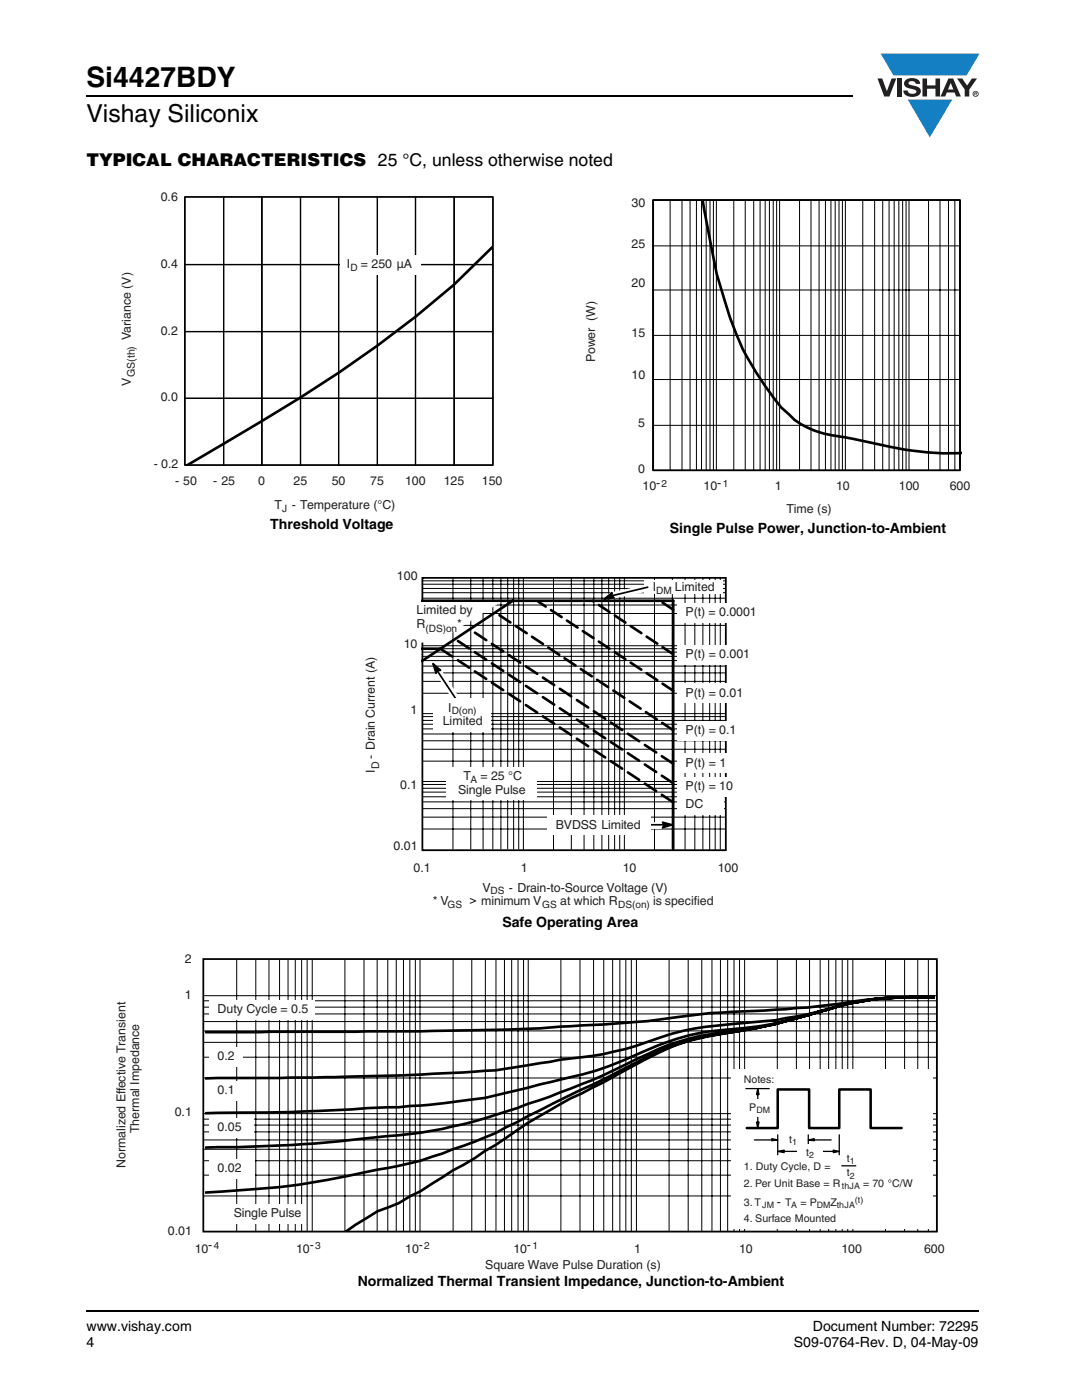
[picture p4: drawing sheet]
<svg xmlns="http://www.w3.org/2000/svg" width="216mm" height="279mm" viewBox="0 0 216 279" stroke-linecap="round" stroke-linejoin="round" font-family="sans-serif">
<path d="M17.1 18.9h.2v.3h-.2zM17.1 261.5h.2v.4h-.2z" fill="#000"/>
<path d="M17.3 19.1h152.9M17.3 261.7h178.1" fill="none" stroke="#000" stroke-width=".36"/>
<path d="M175.1 10.7h20.4v16.7h-20.4z" fill="#fff"/>
<g fill="#147fc3">
<path d="M175.7 10.7h19.7l-2.5 4.4h-3.8h-10.8z"/>
<path d="M181.1 19.9h8.9l-4.5 7.5z"/>
</g>
<g fill="#231f20">
<path d="M175.1 15.7h.9l1 2.5 .9-2.5h.9l-1.3 3.6h-1.1z"/>
<path d="M179 15.7h.9v3.6h-.9z"/>
<path d="M180.7 16a2.1 2.1 0 0 1 2.8 .3l.1 .4h-.9a.79 .79 0 0 0-.7-.5 .79 .79 0 0 0-.7 .4l.2 .3 1 .2a1.08 1.08 0 0 1 1.2 1.1 1.08 1.08 0 0 1-1.1 1.1 1.73 1.73 0 0 1-2.4-1.2h.9a.96 .96 0 0 0 .8 .6 .96 .96 0 0 0 1-.4 1.31 1.31 0 0 0-1.3-.6 1.03 1.03 0 0 1-1-.6 1.03 1.03 0 0 1 .1-1.1z"/>
<path d="M184.1 15.7h.9v1.3h1.7v-1.3h.9v3.6h-.9v-1.6h-1.7v1.6h-.9z"/>
<path d="M191 15.7h1l1 1.4 .9-1.4h1.1l-1.6 2.2v1.4h-.9v-1.4z"/>
<path d="M189.7 16.5l.5 1.4h-1zM189.2 15.7l-1.5 3.6h.9l.3-.8h1.6l.3 .8h.9l-1.5-3.6z"/>
<path d="M194.2 18.7a.46 .46 0 0 1 .9 0 .46 .46 0 0 1-.9 0zM194.1 18.7a.6 .6 0 0 0 1.2 0 .6 .6 0 0 0-1.2 0z"/>
<path d="M194.6 18.5h.2v.2h-.2zM194.4 18.4v.7h.2v-.3l.3 .3-.1-.3 .1-.2v-.2z"/>
</g>
<path d="M24 38h76.3v64.6h-76.3z" fill="#fff"/>
<g fill="none" stroke="#000" stroke-width=".2">
<path d="M44.6 39.4l.1 53.4zM44.6 39.4v53.4M52.2 39.4l.1 53.4zM52.3 39.4v53.4M59.9 39.4l.1 53.4zM60 39.4v53.4M67.5 39.4l.1 53.4zM67.6 39.4v53.4M75.2 39.4l.1 53.4zM75.3 39.4v53.4M82.9 39.4l.1 53.4zM82.9 39.4v53.4"/>
<path d="M90.6 39.4l.1 53.4zM90.6 39.4v53.4M37 52.8l61.4 .1zM37 52.8h61.4M37 79.4l61.4 .1zM37 66.1l61.4 .1zM37 79.5h61.4M37 66.2h61.4"/>
</g>
<path d="M98.3 49.3l-7.7 7.5a251.5 251.5 0 0 1-38.3 27.2l-15 8.9" fill="none" stroke="#000" stroke-width=".53"/>
<path d="M36.9 39.3h61.5v53.5h-61.5z" fill="none" stroke="#000" stroke-width=".35"/>
<g fill="#fff">
<path d="M68 51h16v3.8h-16z"/>
<path d="M116.6 39.2h77v63.8h-77z"/>
</g>
<path d="M140.2 40l2.8 14.7a87.7 87.7 0 0 0 5.2 14.9 71.1 71.1 0 0 0 7.7 11.7l1.5 1.4a14.9 14.9 0 0 0 7.9 4l4.2 .7a101.6 101.6 0 0 0 18.8 3.1l3.5-.1" fill="none" stroke="#000" stroke-width=".53"/>
<g fill="none" stroke="#000" stroke-width=".2">
<path d="M130.2 39.9h61.3v54h-61.3zM130.3 39.9h61.2v54M133.7 39.9v54M136.1 39.9v54M137.7 39.9v54M139 39.9v54M140 39.9v54M140.9 39.9v54M141.7 39.9v54M142.4 39.9v54M142.9 39.9v54M146.4 39.9v54"/>
<path d="M148.7 39.9v54M150.4 39.9v54M151.7 39.9v54M152.7 39.9v54M153.5 39.9v54M154.3 39.9v54M155 39.9v54M155.6 39.9v54M159.5 39.9v54M161.8 39.9v54M163.4 39.9v54M164.7 39.9v54"/>
<path d="M165.8 39.9v54M166.7 39.9v54M167.4 39.9v54M168.1 39.9v54M168.7 39.9v54M172.2 39.9v54M174.5 39.9v54M176.1 39.9v54M177.4 39.9v54M178.4 39.9v54M179.4 39.9v54M180.1 39.9v54"/>
<path d="M180.8 39.9v54M181.4 39.9v54M185.3 39.9v54M187.6 39.9v54M189.3 39.9v54M190.5 39.9v54M130.3 57.9h61.2M130.3 49.1h61.2M130.3 66.9h61.2M130.3 75.7h61.2M130.3 84.9h61.2"/>
</g>
<path d="M130.3 39.9h61.2v54h-61.2z" fill="none" stroke="#000" stroke-width=".35"/>
<path d="M72.7 113.5h81.1v68.2h-81.1z" fill="#fff"/>
<path d="M84.3 115.3h60.5v54.4h-60.5z" fill="none" stroke="#000" stroke-width=".35"/>
<path d="M134.3 137.8l-26.9-17.7M134.3 130.6l-16.1-10.7M134.3 121.7l-2.5-1.7" fill="none" stroke="#000" stroke-width=".53" stroke-dasharray="2.5 1.3"/>
<path d="M134.3 145.7l-35.5-23.5" fill="none" stroke="#000" stroke-width=".53" stroke-dasharray="2.6 1.3"/>
<path d="M134.3 156.3l-43.4-28.7M134.3 152.4l-40.4-26.7M134.3 160.1l-46.5-30.7" fill="none" stroke="#000" stroke-width=".53" stroke-dasharray="2.7 1.4"/>
<path d="M84.2 119.9h50.1v49.5M102.3 119.9l-18.1 12M84.2 129.5h3.6" fill="none" stroke="#000" stroke-width=".53"/>
<g fill="none" stroke="#000" stroke-width=".2">
<path d="M84.3 115.9h60.4M84.3 116.6h60.4M84.3 117.4h60.4M84.3 118.3h60.4M84.3 119.4h60.4M90.4 115.3v54.1M93.9 115.3v54.1M96.4 115.3v54.1M98.3 115.3v54.1M99.9 115.3v54.1M101.3 115.3v54.1M102.5 115.3v54.1"/>
<path d="M103.5 115.3v54.1M104.4 115.3v54.2M110.4 115.3v54.2M114 115.3v54.2M116.5 115.3v54.2M118.5 115.3v54.2M120.1 115.3v54.2M121.5 115.3v54.2M122.6 115.3v54.2M123.7 115.3v54.2M124.6 115.3v54.2M130.6 115.3v54.2"/>
<path d="M134.2 115.3v54.2M136.7 115.3v54.2M138.6 115.3v54.2M140.3 115.3v54.2M141.6 115.3v54.2M142.7 115.3v54.2M143.7 115.3v54.2M84.3 120.7h60.4M84.3 122.4h60.4M84.3 124.8h60.4M84.3 128.9h60.4M84.3 129.5h60.4"/>
<path d="M84.3 130.1h60.4M84.3 131h60.4M84.3 131.8h60.4M84.3 132.9h60.4M84.3 134.3h60.4M84.3 136h60.4M84.3 138.4h60.4M84.3 143h60.4M84.3 143.8h60.4M84.3 144.5h60.4M84.3 145.5h60.4M84.3 146.5h60.4"/>
<path d="M84.3 147.8h60.4M84.3 149.5h60.4M84.3 151.9h60.4M84.3 156h60.4M84.3 156.6h60.4M84.3 157.3h60.4M84.3 158.1h60.4M84.3 159h60.4M84.3 142.4h60.4M84.3 160h60.4M84.3 161.4h60.4M84.3 163.1h60.4"/>
<path d="M84.3 165.4h60.4"/>
</g>
<g fill="#fff">
<path d="M89.1 153.2h18v6.5h-18z"/>
<path d="M135.1 155.1h16v3.8h-16z"/>
<path d="M135.1 158.7h9.2v3.8h-9.2z"/>
</g>
<path d="M87.8 134.5l3.6 5.5" fill="none" stroke="#fff" stroke-width="1.4"/>
<path d="M86.4 132.4l1.5 1.4-.7 .1-.2 .5zM87.2 133.9l4.4 6.5" fill="none" stroke="#000" stroke-width=".34"/>
<path d="M86.4 132.4l1.5 1.4-.7 .1-.2 .5z" fill="#000"/>
<path d="M128.6 115.8h15.5v2.8h-15.5z" fill="#fff"/>
<path d="M128.9 117.4l-6.9 1.5" fill="none" stroke="#fff" stroke-width="1.4"/>
<path d="M120.5 119.6l1.6-1.3-.1 .6 .6 .4zM129.2 117.2l-7.4 1.8" fill="none" stroke="#000" stroke-width=".34"/>
<path d="M120.5 119.6l1.6-1.3-.1 .6 .6 .4z" fill="#000"/>
<path d="M86.6 139.5h11.4v6.6h-11.4z" fill="#fff"/>
<path d="M82.3 120.2h17.7l-13 8h-4.7z" fill-rule="evenodd" fill="#fff"/>
<path d="M125 164.8h6.7" fill="none" stroke="#fff" stroke-width="1.4"/>
<path d="M124.7 164.6h7.8M132.2 164.1l2 .5-2 .6 .3-.5z" fill="none" stroke="#000" stroke-width=".34"/>
<path d="M132.2 164.1l2 .5-2 .6 .3-.5z" fill="#000"/>
<g fill="#fff">
<path d="M109.2 162.8h20.7v3.8h-20.7z"/>
<path d="M135.1 150.5h16v3.8h-16z"/>
<path d="M135.1 143.9h16v3.9h-16z"/>
<path d="M135.1 136.5h16v3.8h-16z"/>
<path d="M135.1 128.9h18.7v3.8h-18.7z"/>
<path d="M135.1 120.4h18.7v3.8h-18.7z"/>
<path d="M22.9 190.1h165.6v63.8h-165.6z"/>
</g>
<g fill="none" stroke="#000" stroke-width=".2">
<path d="M40.7 198.7h146.2M40.7 199.7h146.2M47.2 191.6v54.2M51 191.6v54.2M53.7 191.6v54.2M55.8 191.6v54.2M57.5 191.6v54.2M58.9 191.6v54.2M60.2 191.6v54.2M61.3 191.6v54.2M62.3 191.6v54.2M68.8 191.6v54.2"/>
<path d="M72.6 191.6v54.2M75.3 191.6v54.2M77.4 191.6v54.2M79.1 191.6v54.2M80.5 191.6v54.2M81.8 191.6v54.2M82.9 191.6v54.2M83.8 191.6v54.2M90.4 191.6v54.2M94.1 191.6v54.2M96.8 191.6v54.2M99 191.6v54.2"/>
<path d="M100.7 191.6v54.2M102.1 191.6v54.2M103.4 191.6v54.2M104.5 191.6v54.2M105.4 191.6v54.2M111.9 191.6v54.2M115.7 191.6v54.2M118.4 191.6v54.2M120.5 191.6v54.2M122.2 191.6v54.2M123.7 191.6v54.2M124.9 191.6v54.2"/>
<path d="M126 191.6v54.2M127 191.6v54.2M133.5 191.6v54.2M137.3 191.6v54.2M140 191.6v54.2M142.1 191.6v54.2M143.8 191.6v54.2M145.2 191.6v54.2M146.5 191.6v54.2M147.6 191.6v54.2M148.6 191.6v54.2M155.1 191.6v54.2"/>
<path d="M158.9 191.6v54.2M161.5 191.6v54.2M163.7 191.6v54.2M165.3 191.6v54.2M166.8 191.6v54.2M168.1 191.6v54.2M169.2 191.6v54.2M170.2 191.6v54.2M176.7 191.6v54.2M180.5 191.6v54.2M183.1 191.6v54.2M185.2 191.6v54.2"/>
<path d="M186.9 191.6v54.2h-146.2M40.7 205.7h146.2M40.7 208h146.2M40.7 211h146.2M40.7 215.1h146.2M40.7 203.9h146.2M40.7 201h146.2M40.7 202.4h146.2M40.7 223.4h146.2M40.7 224.5h146.2M40.7 225.9h146.2M40.7 227.5h146.2"/>
<path d="M40.7 229.4h146.2M40.7 231.6h146.2M40.7 234.5h146.2M40.7 238.7h146.2M40.7 222.2h146.2"/>
</g>
<g fill="#fff">
<path d="M41.7 209h6.6v3.9h-6.6z"/>
<path d="M41.7 215.8h7.8v3.8h-7.8z"/>
<path d="M41.7 223.3h8.8v3.8h-8.8z"/>
<path d="M41.7 231.4h9.2v3.8h-9.2z"/>
<path d="M44.9 240.4h16v3.8h-16z"/>
<path d="M41.7 199.6h21v3.9h-21z"/>
<path d="M146 213.4h40.2v31.8h-40.2z"/>
</g>
<g fill="none" stroke="#000" stroke-width=".25">
<path d="M148.8 217.3h4.7M150.5 227.5h3.8M154 227.2l1.2 .3-1.2 .2zM155.2 229.8l1.3-.3v.5zM155.2 226.5v4M156.1 229.8h3.7M161.3 227.5l1.2-.3v.5zM161.3 226.5v1.9M162.1 227.5h3.8M162.8 229.8h3.8M166.3 229.5l1.2 .3-1.2 .2zM167.5 226.5v4"/>
<path d="M168 232.7h2.8"/>
</g>
<path d="M154 227.2l1.2 .3-1.2 .2zM155.2 229.8l1.3-.3v.5zM161.3 227.5l1.2-.3v.5zM166.3 229.5l1.2 .3-1.2 .2z" fill="#000"/>
<g fill="#fff">
<path d="M155.8 225.8h5v3.5h-5z"/>
<path d="M159.2 228.4h5v3.5h-5z"/>
</g>
<path d="M151.2 217.3l.3 1.1h-.5zM151 223.9h.5l-.3 1.2z" fill="#000"/>
<path d="M151.2 217.3l.3 1.1h-.5zM151.2 218.1v6.2M151 223.9h.5l-.3 1.2z" fill="none" stroke="#000" stroke-width=".25"/>
<path d="M147.8 219.5h7.6v3.4h-7.6z" fill="#fff"/>
<path d="M149 225.1h6.2v-7.7h6.3v7.7h6v-7.7h6.2v7.7h6.2" fill="none" stroke="#000" stroke-width=".51"/>
<path d="M186.5 199a67.8 67.8 0 0 0-24.4 3.3 76 76 0 0 1-19.3 3.4 51.6 51.6 0 0 0-16.6 5.1l-.9 .4a65.7 65.7 0 0 1-14.5 4.5l-5.5 1.4a88.3 88.3 0 0 1-15.5 2.9 290.8 290.8 0 0 1-18.9 1.3l-3.5 .2a526.7 526.7 0 0 1-26.3 .7M186.5 199h-4a60.3 60.3 0 0 0-19.4 2.9l-8.4 1.7-6.9 .6a61.7 61.7 0 0 0-21.1 4.6l-2 .6a75.6 75.6 0 0 1-12.9 2.1l-2.1 .4a133.3 133.3 0 0 1-17.3 2.1l-11.4 .6-14.2 .4-25.7 .2M186.5 199h-4.8a82.3 82.3 0 0 0-14.2 1.3 201.9 201.9 0 0 1-21.4 1.6l-4.4 .3a270.4 270.4 0 0 1-29.9 2.7l-4 .3-6.8 .3-17.1 .3-42.8 .2M186.5 199a68.2 68.2 0 0 0-24.4 3.3 120.3 120.3 0 0 1-20.1 4.3 44.9 44.9 0 0 0-13.8 4.9l-7 3.5a402.7 402.7 0 0 0-22.3 11.1l-10.6 4.1a83.2 83.2 0 0 1-15 3.6 149.2 149.2 0 0 1-28.7 4l-3.5 .2M186.5 199h-4a53.7 53.7 0 0 0-17.2 2.4l-4.2 1.2a82.9 82.9 0 0 1-17.2 3.5 44.6 44.6 0 0 0-14.7 4.3l-4.5 2.1a155.6 155.6 0 0 1-19.4 7.8 99.1 99.1 0 0 1-31.2 6.8 267.6 267.6 0 0 1-33 1.9M186.5 199a65.1 65.1 0 0 0-23.4 3 132.4 132.4 0 0 1-21.4 4.7 41.5 41.5 0 0 0-14 5.3l-7.4 4.1-6.4 3.1-4.2 2.4a84 84 0 0 0-10.8 6.9l-2.1 1.2-2.1 1.4-4.4 2.5-6.4 4.1-2.1 1.1-2.2 1.3-4.3 1.6-6.1 4" fill="none" stroke="#000" stroke-width=".53"/>
<path d="M40.6 191.4h146.3v54.4h-146.3z" fill="none" stroke="#000" stroke-width=".35"/>
<text font-size="5.6" x="17.3" y="17.4">Si4427BDY</text>
<text font-size="4.9" x="17.3" y="24.4">Vishay Siliconix</text>
<text font-size="3.5" x="17.3" y="33">TYPICAL CHARACTERISTICS 25 °C, unless otherwise noted</text>
<g font-size="2.8">
<text x="53.9" y="105.5">Threshold Voltage</text>
<text x="133.7" y="106.3">Single Pulse Power, Junction-to-Ambient</text>
<text x="100.2" y="185">Safe Operating Area</text>
<text x="71.4" y="256.7">Normalized Thermal Transient Impedance, Junction-to-Ambient</text>
<text x="17.3" y="265.6">www.vishay.com</text>
<text x="17.3" y="268.8">4</text>
<text x="158.4" y="268.8">S09-0764-Rev. D, 04-May-09</text>
<text x="162.2" y="265.6">Document Number: 72295</text>
</g>
<g font-size="2.5" fill="#231f20">
<text x="32.1" y="40.1">0.6</text>
<text x="126" y="41.3">30</text>
<text x="32.1" y="53.4">0.4</text>
<text x="69.2" y="53.5">I</text>
<text x="72" y="53.5">= 250 µA</text>
<text x="126" y="49.6">25</text>
<text x="126" y="57.4">20</text>
<text x="26.1" y="67.8" transform="rotate(-90 26.1 67.8)">Variance (V)</text>
<text x="32.1" y="66.8">0.2</text>
<text x="126" y="67.2">15</text>
<text x="26.1" y="77.1" transform="rotate(-90 26.1 77.1)">V</text>
<text x="118.7" y="72.2" transform="rotate(-90 118.7 72.2)">Power (W)</text>
<text x="126" y="75.7">10</text>
<text x="32.1" y="80.1">0.0</text>
<text x="127.4" y="85.1">5</text>
<text x="30.7" y="93.4">- 0.2</text>
<text x="127.4" y="94.5">0</text>
<text x="34.9" y="96.9">- 50</text>
<text x="42.6" y="96.9">- 25</text>
<text x="51.5" y="96.9">0</text>
<text x="54.8" y="101.6">T</text>
<text x="58.2" y="101.6">- Temperature (°C)</text>
<text x="58.6" y="96.9">25</text>
<text x="66.2" y="96.9">50</text>
<text x="73.9" y="96.9">75</text>
<text x="80.8" y="96.9">100</text>
<text x="88.5" y="96.9">125</text>
<text x="96.2" y="96.9">150</text>
<text x="128.2" y="97.8">10</text>
<text x="130.9" y="97.2">-</text>
<text x="140.4" y="97.8">10</text>
<text x="143.1" y="97.2">-</text>
<text x="154.6" y="97.8">1</text>
<text x="166.8" y="97.8">10</text>
<text x="179.4" y="97.8">100</text>
<text x="189.5" y="97.8">600</text>
<text x="157" y="102.4">Time (s)</text>
<text x="79.2" y="115.7">100</text>
<text x="130.3" y="118">I</text>
<text x="134.7" y="118">Limited</text>
<text x="83.1" y="122.4">Limited by</text>
<text x="83.1" y="125.4">R</text>
<text x="91.2" y="125.4">*</text>
<text x="136.8" y="122.9">P(t) = 0.0001</text>
<text x="80.6" y="129.4">10</text>
<text x="136.8" y="131.4">P(t) = 0.001</text>
<text x="81.9" y="142.6">1</text>
<text x="89.4" y="142">I</text>
<text x="136.8" y="139">P(t) = 0.01</text>
<text x="88.3" y="144.7">Limited</text>
<text x="136.8" y="146.5">P(t) = 0.1</text>
<text x="74.8" y="154.2" transform="rotate(-90 74.8 154.2)">I</text>
<text x="74.8" y="151.4" transform="rotate(-90 74.8 151.4)">- Drain Current (A)</text>
<text x="92.5" y="155.7">T</text>
<text x="95.9" y="155.7">= 25 °C</text>
<text x="136.8" y="153">P(t) = 1</text>
<text x="79.9" y="157.5">0.1</text>
<text x="91.4" y="158.4">Single Pulse</text>
<text x="136.8" y="157.7">P(t) = 10</text>
<text x="136.8" y="161.2">DC</text>
<text x="110.9" y="165.4">BVDSS Limited</text>
<text x="78.5" y="169.7">0.01</text>
<text x="82.5" y="174">0.1</text>
<text x="96.3" y="178">V</text>
<text x="101.5" y="178">- Drain-to-Source Voltage (V)</text>
<text x="103.9" y="174">1</text>
<text x="124.2" y="174">10</text>
<text x="143.2" y="174">100</text>
<text x="86.4" y="180.7">* V</text>
<text x="111.8" y="180.7">at which R</text>
<text x="130.3" y="180.7">is specified</text>
<text x="36.9" y="192.2">2</text>
<text x="36.9" y="199.4">1</text>
<text x="43.4" y="202.2">Duty Cycle = 0.5</text>
<text x="43.4" y="211.6">0.2</text>
<text x="43.4" y="218.4">0.1</text>
<text x="27.8" y="226.1" transform="rotate(-90 27.8 226.1)">Thermal Impedance</text>
<text x="34.9" y="222.7">0.1</text>
<text x="43.4" y="225.8">0.05</text>
<text x="25" y="233.1" transform="rotate(-90 25 233.1)">Normalized Effective Transient</text>
<text x="43.4" y="233.9">0.02</text>
<text x="46.6" y="242.9">Single Pulse</text>
<text x="155" y="240.6">-</text>
<text x="33.5" y="246.4">0.01</text>
<text x="38.8" y="250">10</text>
<text x="41.6" y="249.3">-</text>
<text x="59.1" y="250">10</text>
<text x="61.8" y="249.3">-</text>
<text x="80.8" y="250">10</text>
<text x="83.6" y="249.3">-</text>
<text x="102.4" y="250">10</text>
<text x="105.1" y="249.3">-</text>
<text x="126.6" y="250">1</text>
<text x="147.5" y="250">10</text>
<text x="167.9" y="250">100</text>
<text x="184.4" y="250">600</text>
<text x="96.8" y="253.3">Square Wave Pulse Duration (s)</text>
</g>
<text font-size="2.5" x="93.7" y="180.4">&gt; minimum V</text>
<g font-size="2.1" fill="#231f20">
<text x="26.9" y="75.3" transform="rotate(-90 26.9 75.3)">GS(th)</text>
<text x="75.7" y="153.5" transform="rotate(-90 75.7 153.5)">D</text>
<text x="148.4" y="216.1">Notes:</text>
<text x="149.5" y="221.7">P</text>
<text x="148.4" y="233.6">1. Duty Cycle, D =</text>
<text x="157.5" y="228.1">t</text>
<text x="160.9" y="230.7">t</text>
<text x="169" y="231.9">t</text>
<text x="148.4" y="236.8">2. Per Unit Base = R</text>
<text x="169" y="234.8">t</text>
<text x="172.2" y="236.8">= 70 °C/W</text>
<text x="148.4" y="243.9">4. Surface Mounted</text>
<text x="148.4" y="240.6">3. T</text>
<text x="156.7" y="240.6">T</text>
<text x="159.7" y="240.6">= P</text>
<text x="165.7" y="240.6">Z</text>
</g>
<g font-size="2" fill="#231f20">
<text x="69.9" y="54">D</text>
<text x="132" y="97.2">2</text>
<text x="144.2" y="97.2">1</text>
<text x="56.3" y="102.1">J</text>
<text x="130.9" y="118.5">DM</text>
<text x="84.9" y="126.1">(DS)on</text>
<text x="90.1" y="142.5">D(on)</text>
<text x="93.9" y="156.2">A</text>
<text x="97.9" y="178.5">DS</text>
<text x="89.3" y="181.2">GS</text>
<text x="108.2" y="181.2">GS</text>
<text x="123.4" y="181.2">DS(on)</text>
<text x="42.7" y="249.3">4</text>
<text x="62.9" y="249.3">3</text>
<text x="84.7" y="249.3">2</text>
<text x="106.2" y="249.3">1</text>
</g>
<g font-size="1.8" fill="#231f20">
<text x="151" y="222.2">DM</text>
<text x="158.1" y="228.5">1</text>
<text x="161.5" y="231.1">2</text>
<text x="169.6" y="232.3">1</text>
<text x="168" y="237.2">thJA</text>
<text x="169.6" y="235.2">2</text>
<text x="152.1" y="241">JM</text>
<text x="157.9" y="241">A</text>
<text x="163" y="241">DM</text>
<text x="167" y="241">thJA</text>
<text x="170.6" y="240">(t)</text>
</g>
</svg>
